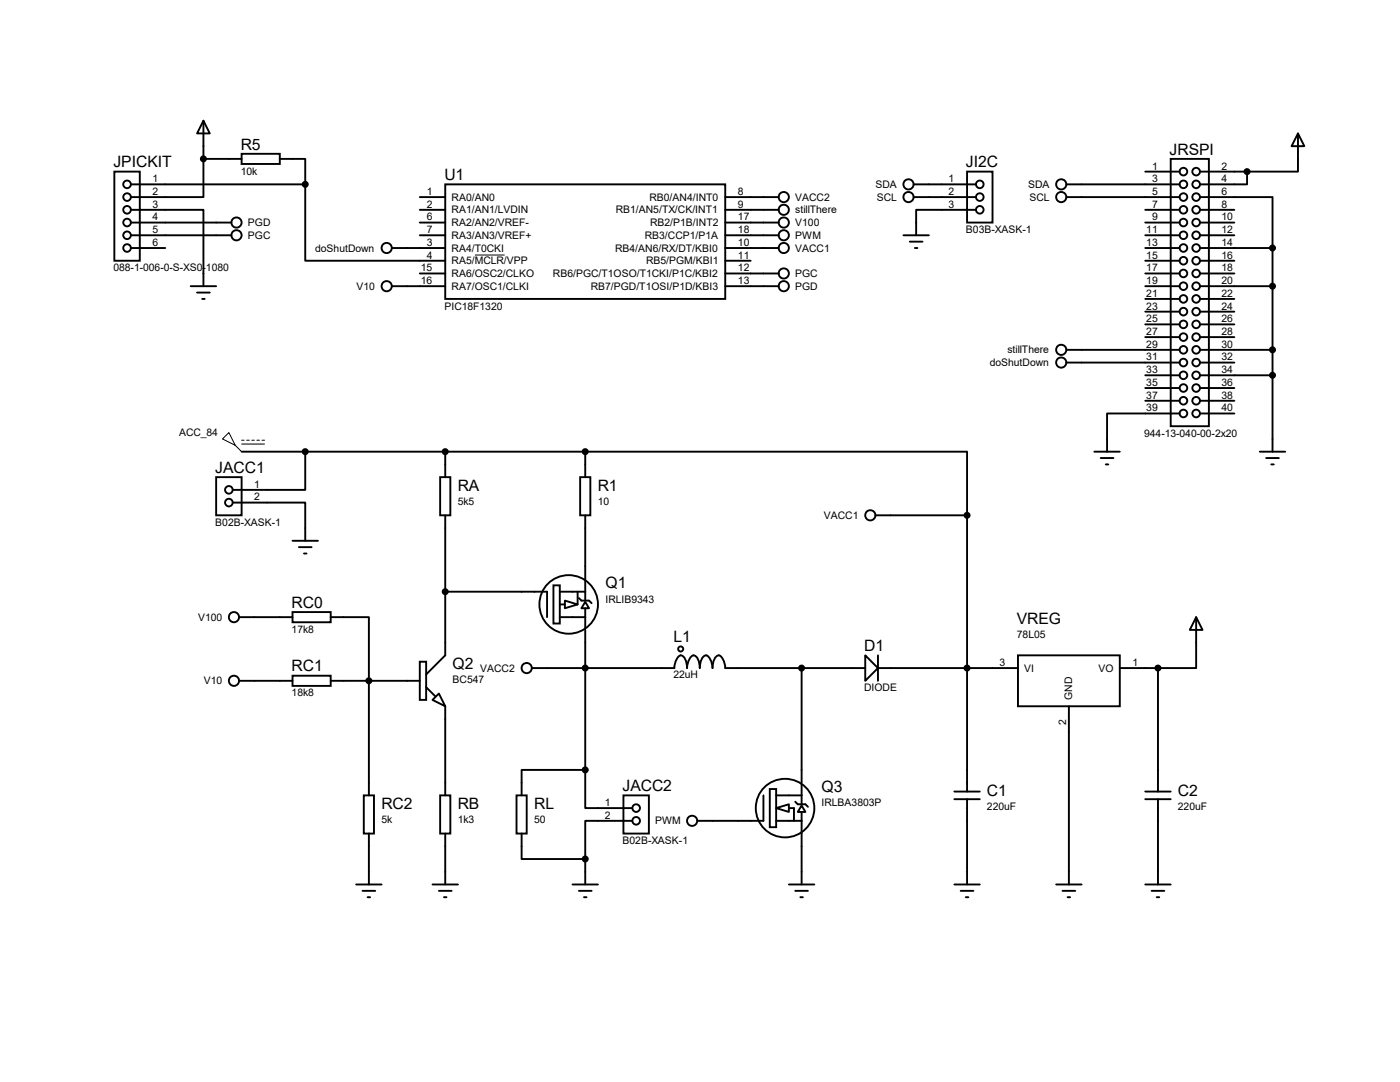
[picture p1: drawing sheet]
<svg xmlns="http://www.w3.org/2000/svg" width="279mm" height="216mm" viewBox="0 0 279 216" stroke-linecap="round" stroke-linejoin="round" font-family="sans-serif">
<g fill="none" stroke="#000" stroke-width=".38">
<path d="M22.8 34.2h5.1v17.8h-5.1zM26.1 36.8h34.8M40.6 24.1l1.3 2.5h-2.6zM40.6 31.7v7.6h-14.5M40.6 24.1v7.6M40.6 31.7h7.6M48.2 30.7h7.6v2h-7.6zM55.8 31.7h5.1v5.1M60.9 36.8v15.2h28M83.8 39.3h5.1M88.9 36.8h55.8v22.8h-55.8zM144.7 39.3h10.7"/>
<path d="M182.3 36.8h12.5M182.3 39.3h12.5M193 34.2h5.1v10.2h-5.1zM212.8 36.8h22.6M212.8 39.3h22.6M228.6 34.2h6.8M233.6 31.7h7.7v53.3h-7.7zM239.5 39.3h14.5v10.2M239.5 34.2h9.4M248.9 34.2v2.6h-9.4M259 26.6l1.3 2.6h-2.5zM259 26.6v7.6h-10.1"/>
<path d="M26.1 41.9h14.5v15.2M26.1 49.5h6.9M26.1 46.9h20.1M26.1 44.4h20.1M38.1 57.1h5M39.3 58.4h2.6M40.3 59.6h.6M78.2 49.5h10.7M78.2 57.1h10.7M83.8 46.9h5.1M83.8 44.4h5.1M83.8 41.9h5.1"/>
<path d="M83.8 54.6h5.1M144.7 49.5h10.7M144.7 57.1h10.7M144.7 46.9h10.7M144.7 44.4h10.7M144.7 41.9h10.7M144.7 54.6h10.7M144.7 52h5.1M180.3 46.9h5.1M181.6 48.2h2.5M182.6 49.5h.5M194.8 41.9h-12v5"/>
<path d="M228.6 49.5h6.8M228.6 57.1h6.8M228.6 46.9h6.8M228.6 44.4h6.8M228.6 41.9h6.8M228.6 54.6h6.8M228.6 52h6.8M228.6 59.6h6.8M239.5 49.5h14.5M239.5 57.1h14.5M239.5 46.9h6.8M239.5 44.4h6.8"/>
<path d="M239.5 41.9h6.8M239.5 54.6h6.8M239.5 52h6.8M239.5 59.6h6.8M254 49.5v40.6M212.8 69.8h22.6M212.8 72.3h22.6M228.6 74.9h6.8M228.6 62.2h6.8M228.6 64.7h6.8M228.6 67.3h6.8M228.6 77.4h6.8"/>
<path d="M228.6 80h6.8M239.5 69.8h14.5M239.5 72.3h6.8M239.5 74.9h14.5M239.5 62.2h6.8M239.5 64.7h6.8M239.5 67.3h6.8M239.5 77.4h6.8M239.5 80h6.8M43.1 95.2h5.1v7.6h-5.1zM48.2 90.1h68.6M60.9 90.1v7.6h-14.5"/>
<path d="M87.8 95.2h2.1v7.6h-2.1zM88.9 90.1v5.1M115.8 95.2h2v7.6h-2zM116.8 90.1h76.2v12.7M116.8 90.1v5.1M218.4 90.1h5.1M219.7 91.4h2.5M220.7 92.7h.5M235.4 82.5h-14.5v7.6M239.5 82.5h6.8M251.4 90.1h5.1M252.7 91.4h2.5"/>
<path d="M253.7 92.7h.5M46.4 100.3h14.5v7.6M58.4 107.9h5.1M59.6 109.2h2.6M60.7 110.4h.5M88.9 102.8v28l-3.9 3.8M88.9 118.1h20.3v5M110.4 116.8h1.3v7.6h-1.3zM111.7 118.1h5.1M112.7 119.8l2.6 .8-2.6 .8zM115.3 118.1v2.5M115.5 119.3l.5 .5h1.6l.5 .6"/>
<path d="M116.8 102.8v17M174.7 102.8h18.3M193 102.8v55.1M47.7 135.8h10.7M47.7 123.1h10.7M58.4 122.1h7.6v2.1h-7.6zM58.4 134.8h7.6v2.1h-7.6zM66 123.1h7.6v35.6M66 135.8h17.8M83.8 132h1.2v7.7h-1.2zM85 137.1l1.8 1.8M86.3 139.7l1.3-1.3 1.3 2.5z"/>
<path d="M106.1 133.3h28.5a2.69 2.69 0 0 1 1.2-2.5 2.31 2.31 0 0 1 1.3 2.5 2.69 2.69 0 0 1 1.3-2.5 2.31 2.31 0 0 1 1.3 2.5 2.31 2.31 0 0 1 1.2-2.5 2.69 2.69 0 0 1 1.3 2.5 2.31 2.31 0 0 1 1.3-2.5 2.69 2.69 0 0 1 1.2 2.5h28M111.7 123.1h5.1M111.7 120.6h1M116.8 120.1l.8 1.3h-1.6zM116.8 121.4v4M116.8 125.7v27.9M160 133.3v22.9M172.7 130.8l2.5 2.5-2.5 2.5zM175.2 133.3h28M175.2 130.8v5M203.2 130.8h20.3v10.1h-20.3zM223.5 133.3h7.6"/>
<path d="M231.1 133.3v24.6M238.7 123.1l1.3 2.6h-2.6zM238.7 123.1v10.2h-7.6M72.6 158.7h2v7.6h-2zM87.8 158.7h2.1v7.6h-2.1zM88.9 140.9v17.8M103.1 158.7h2v7.6h-2zM116.8 153.6v7.6h9.4M116.8 153.6h-12.7v5.1M124.4 158.7h5.1v7.6h-5.1zM152.4 158.7v5.1h-13.3M153.6 157.4h1.3v7.7h-1.3z"/>
<path d="M154.9 158.7h5.1M158.7 160l.5 .5h1.5l.5 .5M160 156.4v4.1M190.5 157.9h5M190.5 159.5h5M193 159.5v17M213.3 140.9v35.6M228.6 157.9h5M228.6 159.5h5M231.1 159.5v17M71.1 176.5h5.1M72.3 177.8h2.6"/>
<path d="M73.4 179h.5M73.6 166.3v10.2M86.3 176.5h5.1M87.6 177.8h2.5M88.6 179h.5M88.9 166.3v10.2M104.1 166.3v5.1h12.7M114.3 176.5h5M115.5 177.8h2.6M116.5 179h.6M116.8 171.4v5.1M126.2 163.8h-9.4v7.6"/>
<path d="M154.9 161.2l2.5-.7v1.5zM154.9 163.8h5.1M157.4 176.5h5.1M157.4 161.2h1.1v2.6M158.7 177.8h2.5M159.7 179h.5M160 160.7l.7 1.3h-1.5zM160 162v14.5M190.5 176.5h5M191.7 177.8h2.6M192.7 179h.6M210.8 176.5h5.1"/>
<path d="M212 177.8h2.6M213.1 179h.5M228.6 176.5h5M229.8 177.8h2.6M230.8 179h.6"/>
<circle cx="25.4" cy="36.8" r=".76"/>
<circle cx="25.4" cy="39.3" r=".76"/>
<circle cx="40.6" cy="31.7" r=".51"/>
<circle cx="60.9" cy="36.8" r=".51"/>
<circle cx="156.4" cy="39.3" r="1.02"/>
<circle cx="181.3" cy="36.8" r="1.02"/>
<circle cx="181.3" cy="39.3" r="1.02"/>
<circle cx="195.5" cy="39.3" r=".76"/>
<circle cx="195.5" cy="36.8" r=".76"/>
<circle cx="211.8" cy="39.3" r="1.02"/>
<circle cx="211.8" cy="36.8" r="1.02"/>
<circle cx="236.2" cy="39.3" r=".76"/>
<circle cx="236.2" cy="34.2" r=".76"/>
<circle cx="236.2" cy="36.8" r=".76"/>
<circle cx="238.7" cy="39.3" r=".76"/>
<circle cx="238.7" cy="34.2" r=".76"/>
<circle cx="238.7" cy="36.8" r=".76"/>
<circle cx="248.9" cy="34.2" r=".51"/>
<circle cx="25.4" cy="41.9" r=".76"/>
<circle cx="25.4" cy="46.9" r=".76"/>
<circle cx="25.4" cy="44.4" r=".76"/>
<circle cx="25.4" cy="49.5" r=".76"/>
<circle cx="47.2" cy="46.9" r="1.02"/>
<circle cx="47.2" cy="44.4" r="1.02"/>
<circle cx="77.2" cy="57.1" r="1.02"/>
<circle cx="77.2" cy="49.5" r="1.02"/>
<circle cx="156.4" cy="41.9" r="1.02"/>
<circle cx="156.4" cy="49.5" r="1.02"/>
<circle cx="156.4" cy="46.9" r="1.02"/>
<circle cx="156.4" cy="54.6" r="1.02"/>
<circle cx="156.4" cy="44.4" r="1.02"/>
<circle cx="156.4" cy="57.1" r="1.02"/>
<circle cx="195.5" cy="41.9" r=".76"/>
<circle cx="236.2" cy="59.6" r=".76"/>
<circle cx="236.2" cy="44.4" r=".76"/>
<circle cx="236.2" cy="52" r=".76"/>
<circle cx="236.2" cy="54.6" r=".76"/>
<circle cx="236.2" cy="57.1" r=".76"/>
<circle cx="236.2" cy="41.9" r=".76"/>
<circle cx="236.2" cy="46.9" r=".76"/>
<circle cx="236.2" cy="49.5" r=".76"/>
<circle cx="238.7" cy="49.5" r=".76"/>
<circle cx="238.7" cy="41.9" r=".76"/>
<circle cx="238.7" cy="44.4" r=".76"/>
<circle cx="238.7" cy="52" r=".76"/>
<circle cx="238.7" cy="57.1" r=".76"/>
<circle cx="238.7" cy="59.6" r=".76"/>
<circle cx="238.7" cy="46.9" r=".76"/>
<circle cx="238.7" cy="54.6" r=".76"/>
<circle cx="254" cy="57.1" r=".51"/>
<circle cx="254" cy="49.5" r=".51"/>
<circle cx="211.8" cy="69.8" r="1.02"/>
<circle cx="211.8" cy="72.3" r="1.02"/>
<circle cx="236.2" cy="67.3" r=".76"/>
<circle cx="236.2" cy="74.9" r=".76"/>
<circle cx="236.2" cy="80" r=".76"/>
<circle cx="236.2" cy="64.7" r=".76"/>
<circle cx="236.2" cy="69.8" r=".76"/>
<circle cx="236.2" cy="72.3" r=".76"/>
<circle cx="236.2" cy="77.4" r=".76"/>
<circle cx="236.2" cy="62.2" r=".76"/>
<circle cx="238.7" cy="69.8" r=".76"/>
<circle cx="238.7" cy="64.7" r=".76"/>
<circle cx="238.7" cy="67.3" r=".76"/>
<circle cx="238.7" cy="74.9" r=".76"/>
<circle cx="238.7" cy="77.4" r=".76"/>
<circle cx="238.7" cy="80" r=".76"/>
<circle cx="238.7" cy="62.2" r=".76"/>
<circle cx="238.7" cy="72.3" r=".76"/>
<circle cx="254" cy="74.9" r=".51"/>
<circle cx="254" cy="69.8" r=".51"/>
<circle cx="45.7" cy="97.7" r=".76"/>
<circle cx="60.9" cy="90.1" r=".51"/>
<circle cx="88.9" cy="90.1" r=".51"/>
<circle cx="116.8" cy="90.1" r=".51"/>
<circle cx="236.2" cy="82.5" r=".76"/>
<circle cx="238.7" cy="82.5" r=".76"/>
<circle cx="45.7" cy="100.3" r=".76"/>
<circle cx="88.9" cy="118.1" r=".51"/>
<circle cx="173.7" cy="102.8" r="1.02"/>
<circle cx="193" cy="102.8" r=".51"/>
<circle cx="46.7" cy="135.8" r="1.02"/>
<circle cx="46.7" cy="123.1" r="1.02"/>
<circle cx="73.6" cy="135.8" r=".51"/>
<circle cx="105.1" cy="133.3" r="1.02"/>
<circle cx="113.5" cy="120.6" r="5.8"/>
<circle cx="116.8" cy="133.3" r=".51"/>
<circle cx="135.8" cy="129.5" r=".51"/>
<circle cx="160" cy="133.3" r=".51"/>
<circle cx="193" cy="133.3" r=".51"/>
<circle cx="231.1" cy="133.3" r=".51"/>
<circle cx="116.8" cy="153.6" r=".51"/>
<circle cx="116.8" cy="171.4" r=".51"/>
<circle cx="127" cy="163.8" r=".76"/>
<circle cx="127" cy="161.2" r=".76"/>
<circle cx="138.1" cy="163.8" r="1.02"/>
<circle cx="156.7" cy="161.2" r="5.8"/>
</g>
<path d="M94.8 50.9h5.9M44.4 87.6l1.3-1.3 1.2 2.6zM46.9 88.9l1.3 1.2M48.2 87.8h.5M48.2 88.6h4.6M49.2 87.8h.5M50.2 87.8h.6M51.3 87.8h.5M52.3 87.8h.5" fill="none" stroke="#000" stroke-width=".2"/>
<g fill="#000">
<circle cx="40.6" cy="31.7" r=".51"/>
<circle cx="60.9" cy="36.8" r=".51"/>
<circle cx="248.9" cy="34.2" r=".51"/>
<circle cx="254" cy="57.1" r=".51"/>
<circle cx="254" cy="49.5" r=".51"/>
<circle cx="254" cy="74.9" r=".51"/>
<circle cx="254" cy="69.8" r=".51"/>
<circle cx="60.9" cy="90.1" r=".51"/>
<circle cx="88.9" cy="90.1" r=".51"/>
<circle cx="116.8" cy="90.1" r=".51"/>
<circle cx="88.9" cy="118.1" r=".51"/>
<circle cx="193" cy="102.8" r=".51"/>
<circle cx="73.6" cy="135.8" r=".51"/>
<circle cx="116.8" cy="133.3" r=".51"/>
<circle cx="160" cy="133.3" r=".51"/>
<circle cx="193" cy="133.3" r=".51"/>
<circle cx="231.1" cy="133.3" r=".51"/>
<circle cx="116.8" cy="153.6" r=".51"/>
<circle cx="116.8" cy="171.4" r=".51"/>
</g>
<g font-size="3.1">
<text x="48" y="29.8">R5</text>
<text x="22.6" y="33.4">JPICKIT</text>
<text x="88.7" y="35.9">U1</text>
<text x="192.8" y="33.4">JI2C</text>
<text x="233.4" y="30.9">JRSPI</text>
<text x="43" y="94.4">JACC1</text>
<text x="91.4" y="97.9">RA</text>
<text x="119.3" y="97.9">R1</text>
<text x="120.8" y="117.4">Q1</text>
<text x="58.2" y="121.2">RC0</text>
<text x="202.9" y="124.5">VREG</text>
<text x="134.4" y="128.1">L1</text>
<text x="172.5" y="129.9">D1</text>
<text x="58.2" y="133.9">RC1</text>
<text x="90.3" y="133.4">Q2</text>
<text x="76.1" y="161.3">RC2</text>
<text x="91.4" y="161.3">RB</text>
<text x="106.6" y="161.3">RL</text>
<text x="124.2" y="157.8">JACC2</text>
<text x="164" y="158">Q3</text>
<text x="197" y="158.8">C1</text>
<text x="235.1" y="158.8">C2</text>
</g>
<g font-size="2.1">
<text x="48" y="34.8">10k</text>
<text x="230" y="33.8">1</text>
<text x="243.8" y="33.8">2</text>
<text x="30.4" y="36.4">1</text>
<text x="30.4" y="38.9">2</text>
<text x="30.4" y="41.4">3</text>
<text x="85.2" y="38.9">1</text>
<text x="85.2" y="41.4">2</text>
<text x="90.1" y="40">RA0/AN0</text>
<text x="129.6" y="40">RB0/AN4/INT0</text>
<text x="147.3" y="41.4">9</text>
<text x="147.3" y="38.9">8</text>
<text x="158.7" y="40">VACC2</text>
<text x="174.7" y="37.5">SDA</text>
<text x="175" y="40">SCL</text>
<text x="189.3" y="36.4">1</text>
<text x="189.3" y="38.9">2</text>
<text x="189.3" y="41.4">3</text>
<text x="205.2" y="37.5">SDA</text>
<text x="205.4" y="40">SCL</text>
<text x="230" y="36.4">3</text>
<text x="230" y="38.9">5</text>
<text x="230" y="41.4">7</text>
<text x="243.8" y="36.4">4</text>
<text x="243.8" y="38.9">6</text>
<text x="243.8" y="41.4">8</text>
<text x="30.4" y="44">4</text>
<text x="30.4" y="46.5">5</text>
<text x="49.5" y="47.7">PGC</text>
<text x="49.5" y="45.1">PGD</text>
<text x="85.2" y="44">6</text>
<text x="85.2" y="46.5">7</text>
<text x="90.1" y="42.6">RA1/AN1/LVDIN</text>
<text x="90.1" y="45.1">RA2/AN2/VREF-</text>
<text x="90.1" y="47.7">RA3/AN3/VREF+</text>
<text x="122.9" y="42.6">RB1/AN5/TX/CK/INT1</text>
<text x="128.7" y="47.7">RB3/CCP1/P1A</text>
<text x="129.8" y="45.1">RB2/P1B/INT2</text>
<text x="147.3" y="44">17</text>
<text x="147.3" y="46.5">18</text>
<text x="158.7" y="47.7">PWM</text>
<text x="158.7" y="42.6">stillThere</text>
<text x="158.7" y="45.1">V100</text>
<text x="192.8" y="46.5">B03B-XASK-1</text>
<text x="228.8" y="46.5">11</text>
<text x="230" y="44">9</text>
<text x="243.8" y="44">10</text>
<text x="243.8" y="46.5">12</text>
<text x="30.4" y="49.1">6</text>
<text x="62.9" y="50.2">doShutDown</text>
<text x="85.2" y="49.1">3</text>
<text x="85.2" y="51.6">4</text>
<text x="90.1" y="50.2">RA4/T0CKI</text>
<text x="90.1" y="52.7">RA5/MCLR/VPP</text>
<text x="122.8" y="50.2">RB4/AN6/RX/DT/KBI0</text>
<text x="128.9" y="52.7">RB5/PGM/KBI1</text>
<text x="147.3" y="51.6">11</text>
<text x="147.3" y="49.1">10</text>
<text x="158.7" y="50.2">VACC1</text>
<text x="228.8" y="49.1">13</text>
<text x="228.8" y="51.6">15</text>
<text x="243.8" y="49.1">14</text>
<text x="243.8" y="51.6">16</text>
<text x="22.6" y="54.1">088-1-006-0-S-XS0-1080</text>
<text x="71.2" y="57.8">V10</text>
<text x="84" y="54.1">15</text>
<text x="84" y="56.7">16</text>
<text x="90.1" y="55.3">RA6/OSC2/CLKO</text>
<text x="90.1" y="57.8">RA7/OSC1/CLKI</text>
<text x="110.4" y="55.3">RB6/PGC/T1OSO/T1CKI/P1C/KBI2</text>
<text x="117.9" y="57.8">RB7/PGD/T1OSI/P1D/KBI3</text>
<text x="147.3" y="54.1">12</text>
<text x="147.3" y="56.7">13</text>
<text x="158.7" y="55.3">PGC</text>
<text x="158.7" y="57.8">PGD</text>
<text x="228.8" y="54.1">17</text>
<text x="228.8" y="56.7">19</text>
<text x="228.8" y="59.2">21</text>
<text x="243.8" y="54.1">18</text>
<text x="243.8" y="56.7">20</text>
<text x="243.8" y="59.2">22</text>
<text x="88.7" y="61.8">PIC18F1320</text>
<text x="228.8" y="61.8">23</text>
<text x="228.8" y="64.3">25</text>
<text x="243.8" y="61.8">24</text>
<text x="243.8" y="64.3">26</text>
<text x="201" y="70.5">stillThere</text>
<text x="228.8" y="66.8">27</text>
<text x="228.8" y="69.4">29</text>
<text x="228.8" y="71.9">31</text>
<text x="243.8" y="66.8">28</text>
<text x="243.8" y="69.4">30</text>
<text x="243.8" y="71.9">32</text>
<text x="197.5" y="73.1">doShutDown</text>
<text x="228.8" y="74.5">33</text>
<text x="228.8" y="77">35</text>
<text x="243.8" y="74.5">34</text>
<text x="243.8" y="77">36</text>
<text x="228.8" y="79.5">37</text>
<text x="228.8" y="82.1">39</text>
<text x="243.8" y="79.5">38</text>
<text x="243.8" y="82.1">40</text>
<text x="35.7" y="87">ACC_84</text>
<text x="228.3" y="87.2">944-13-040-00-2x20</text>
<text x="50.8" y="97.3">1</text>
<text x="50.8" y="99.9">2</text>
<text x="91.4" y="100.8">5k5</text>
<text x="119.3" y="100.8">10</text>
<text x="43" y="104.9">B02B-XASK-1</text>
<text x="164.4" y="103.5">VACC1</text>
<text x="39.5" y="123.9">V100</text>
<text x="120.8" y="120.3">IRLIB9343</text>
<text x="58.2" y="126.2">17k8</text>
<text x="202.9" y="127.4">78L05</text>
<text x="40.7" y="136.6">V10</text>
<text x="90.3" y="136.3">BC547</text>
<text x="95.8" y="134">VACC2</text>
<text x="134.4" y="135.4">22uH</text>
<text x="172.5" y="137.9">DIODE</text>
<text x="199.5" y="132.9">3</text>
<text x="204.4" y="134">VI</text>
<text x="219.2" y="134">VO</text>
<text x="226" y="132.9">1</text>
<text x="58.2" y="138.9">18k8</text>
<text x="214" y="139.7" transform="rotate(-90 214 139.7)">GND</text>
<text x="212.8" y="144.6" transform="rotate(-90 212.8 144.6)">2</text>
<text x="120.7" y="160.8">1</text>
<text x="164" y="160.9">IRLBA3803P</text>
<text x="197" y="161.7">220uF</text>
<text x="235.1" y="161.7">220uF</text>
<text x="76.1" y="164.2">5k</text>
<text x="91.4" y="164.2">1k3</text>
<text x="106.6" y="164.2">50</text>
<text x="120.7" y="163.4">2</text>
<text x="130.7" y="164.5">PWM</text>
<text x="124.2" y="168.4">B02B-XASK-1</text>
</g>
</svg>
